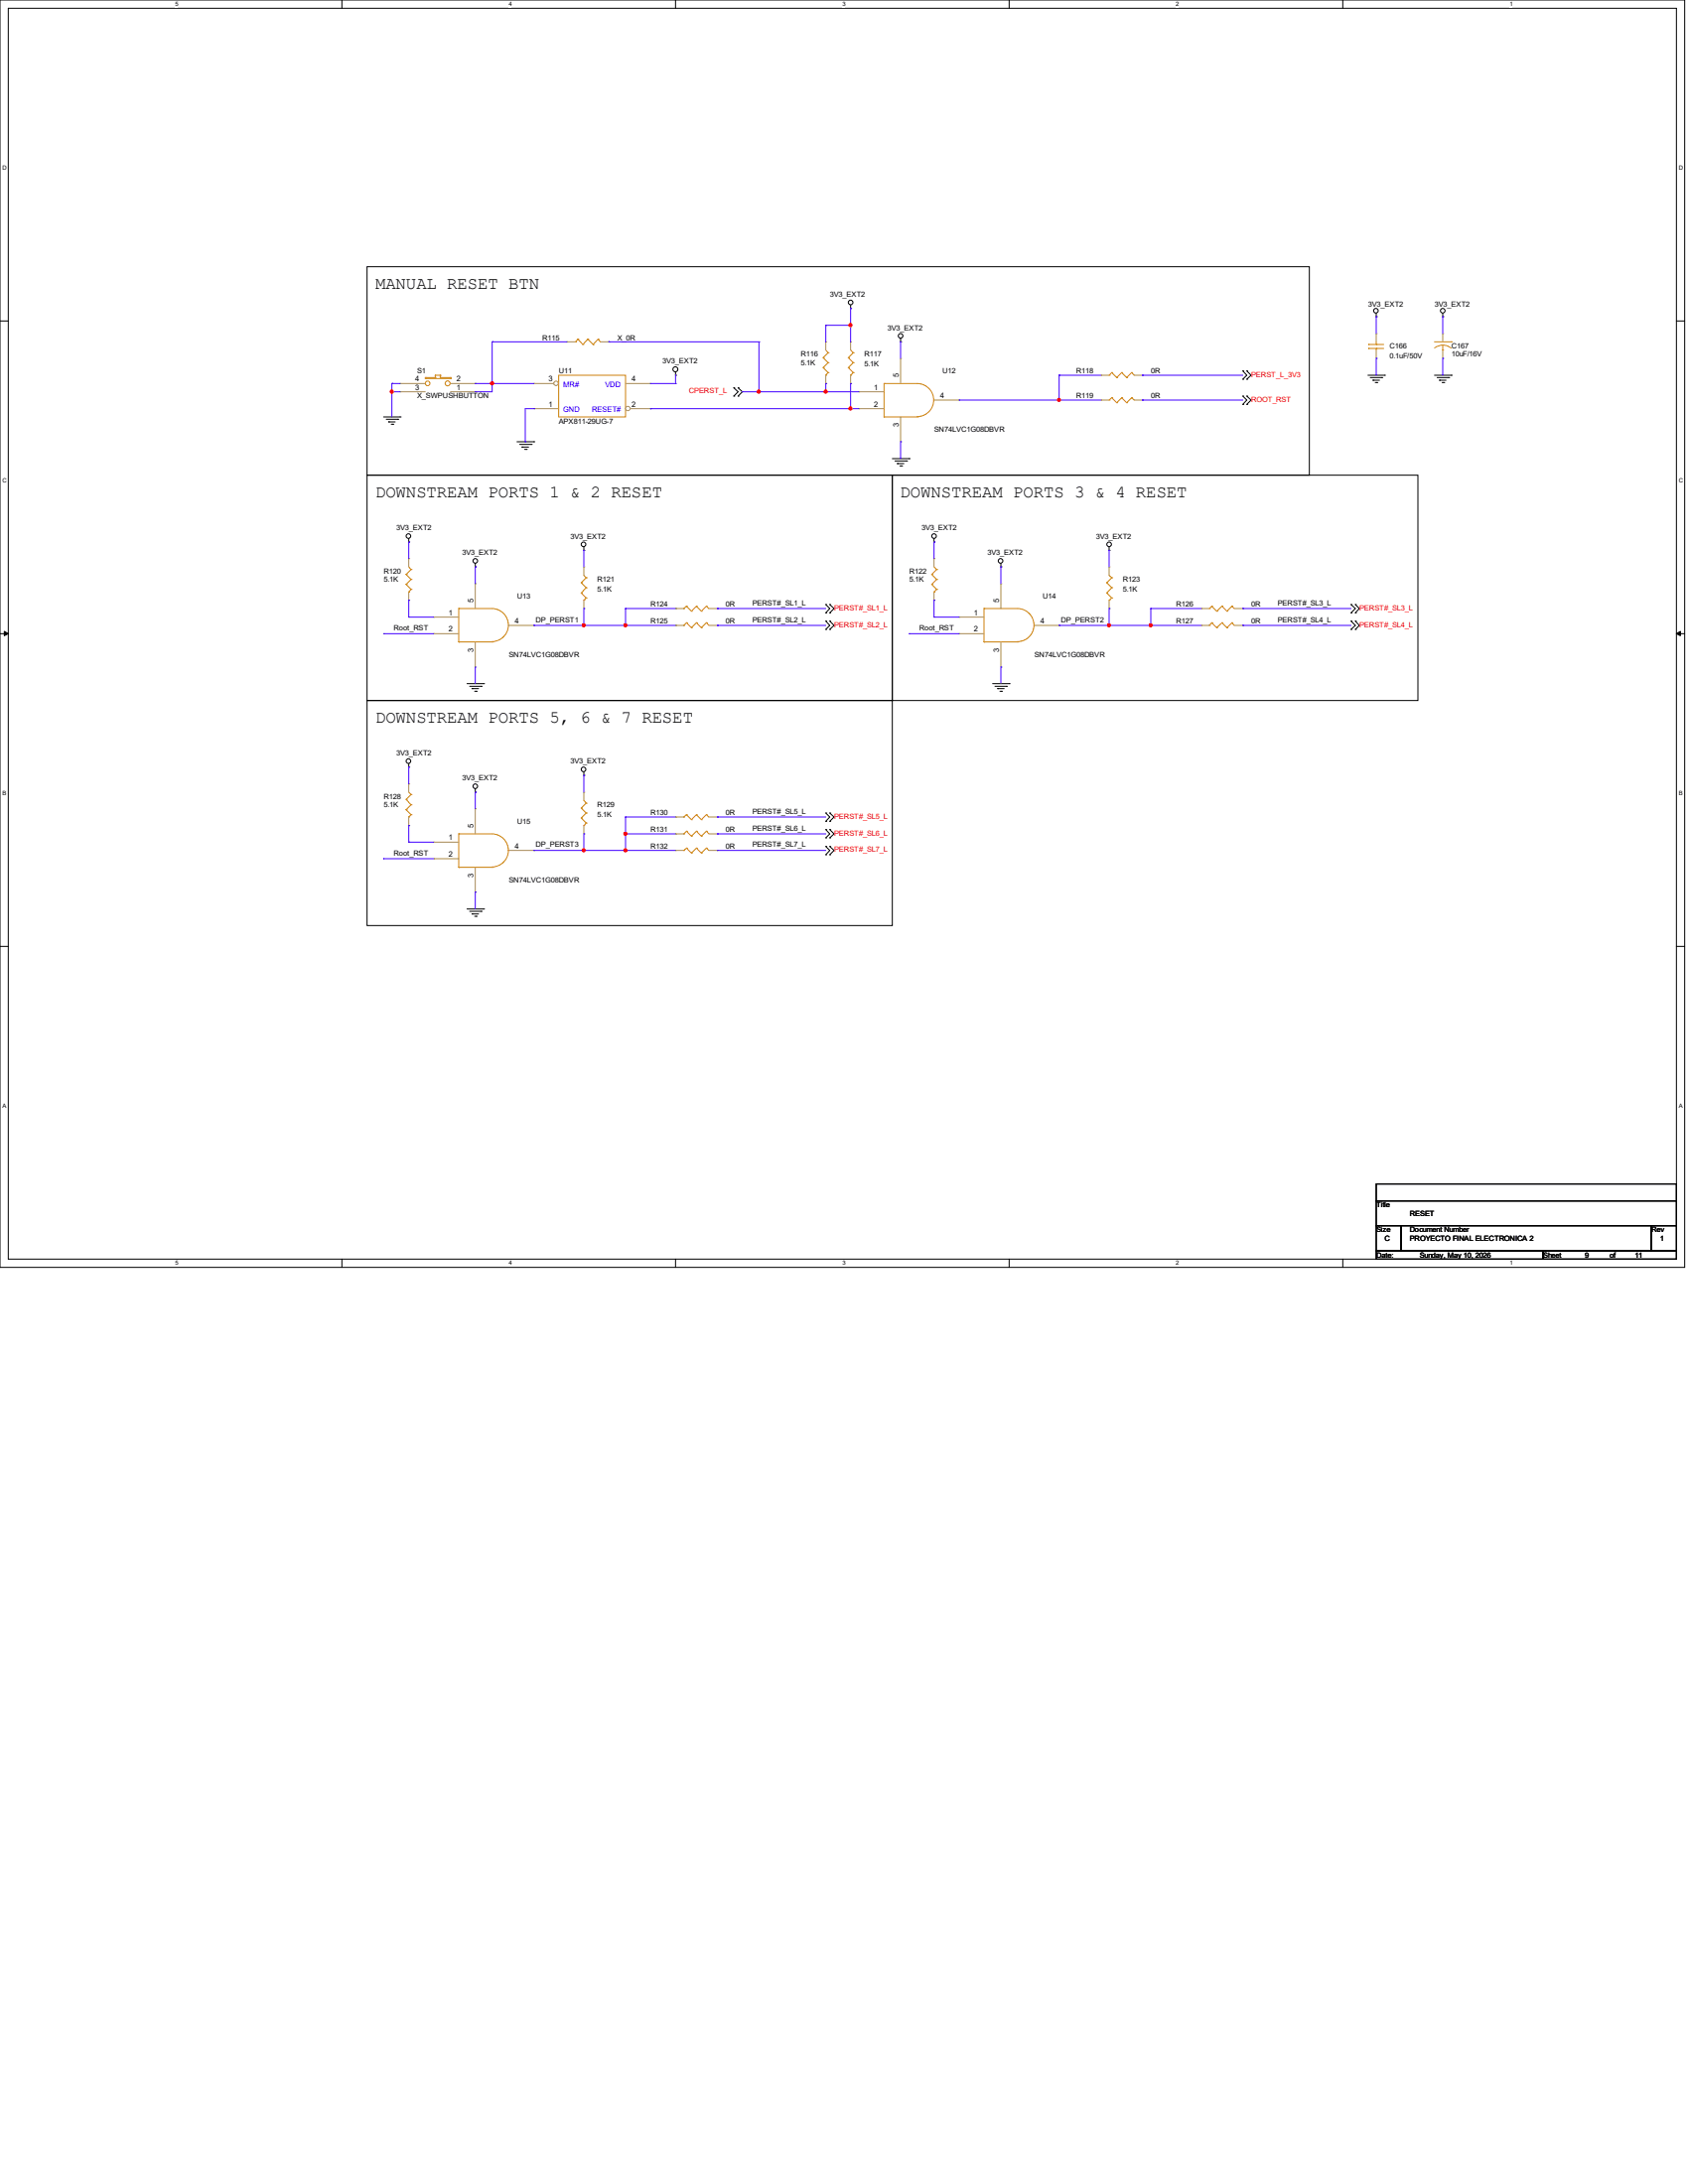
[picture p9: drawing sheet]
<svg xmlns="http://www.w3.org/2000/svg" width="216mm" height="279mm" viewBox="0 0 216 279" stroke-linecap="round" stroke-linejoin="round" font-family="sans-serif">
<path d="M0 0h215.5v162.1h-215.5zM1.1 1.1h213.3v160h-213.3z" fill="none" stroke="#000" stroke-width=".13"/>
<g fill="#fff">
<path d="M22.4 .1h.4v.8h-.4z"/>
<path d="M22.4 161.2h.4v.8h-.4z"/>
</g>
<path d="M43.7 0v1.1M43.7 161.1v1" fill="none" stroke="#000" stroke-width=".13"/>
<g fill="#fff">
<path d="M65.1 .1h.3v.8h-.3z"/>
<path d="M65.1 161.2h.3v.8h-.3z"/>
</g>
<path d="M86.4 0v1.1M86.4 161.1v1" fill="none" stroke="#000" stroke-width=".13"/>
<g fill="#fff">
<path d="M107.7 .1h.4v.8h-.4z"/>
<path d="M107.7 161.2h.4v.8h-.4z"/>
</g>
<path d="M129.1 0v1.1M129.1 161.1v1" fill="none" stroke="#000" stroke-width=".13"/>
<g fill="#fff">
<path d="M150.4 .1h.4v.8h-.4z"/>
<path d="M150.4 161.2h.4v.8h-.4z"/>
</g>
<path d="M171.7 0v1.1M171.7 161.1v1" fill="none" stroke="#000" stroke-width=".13"/>
<g fill="#fff">
<path d="M193.1 .1h.4v.8h-.4z"/>
<path d="M193.1 161.2h.4v.8h-.4z"/>
<path d="M.3 21h.5v.8h-.5z"/>
<path d="M214.7 21h.5v.8h-.5z"/>
<path d="M.3 61h.5v.8h-.5z"/>
<path d="M214.7 61h.5v.8h-.5z"/>
</g>
<path d="M0 41.1h1.1M214.4 41.1h1.1" fill="none" stroke="#000" stroke-width=".13"/>
<g fill="#fff">
<path d="M.3 101h.5v.9h-.5z"/>
<path d="M214.7 101h.5v.9h-.5z"/>
</g>
<path d="M0 81.1h1.1M214.4 81.1h1.1" fill="none" stroke="#000" stroke-width=".13"/>
<path d="M.6 80.8l.5 .3-.5 .2zM214.4 81.1l.5-.3v.5z" fill="#000" stroke="#000" stroke-width=".13"/>
<g fill="#fff">
<path d="M.3 141.1h.5v.8h-.5z"/>
<path d="M214.7 141.1h.5v.8h-.5z"/>
</g>
<g fill="none" stroke="#000" stroke-width=".13">
<path d="M46.9 34.1h120.6v26.7h-120.6zM108.8 39.5h.1M108.8 39v.5M49.1 53.3h2.1M49.4 53.6h1.5M49.7 54h.1M49.7 54h.8M50 54.3h.2M50.2 54.3h.1M50.9 53.6h.1M51.2 53.3h.1M66.1 56.5h2.2"/>
<path d="M66.5 56.9h1.4M66.8 57.2h.1M66.8 57.2h.8M67.1 57.5h.2M67.3 57.5h.1M67.9 56.9h.1M68.3 56.5h.1M86.4 48h.1M86.4 47.6v.4M93.9 49.6h.1M93.9 50.7h.1M93.9 49.6l.5 .5-.5 .6"/>
<path d="M94.4 50.7h.1M94.4 49.6h.1M94.4 49.6l.6 .5-.6 .6M114.1 58.7h2.2M114.5 59h1.5M114.8 59.3h.1M114.8 59.3h.8M115.1 59.6h.2M115.2 43.7h.1M115.2 43.3v.4M115.3 59.6h.1M116 59h.1"/>
<path d="M116.3 58.7h.1M159 48.5h.1M159 47.5h.1M159 51.7h.1M159 50.7h.1M159 47.5l.5 .5-.5 .5M159 50.7l.5 .5-.5 .5M159.5 48.5h.1M159.5 47.5h.1M159.5 51.7h.1M159.5 50.7h.1M159.5 47.5l.5 .5-.5 .5"/>
<path d="M159.5 50.7l.5 .5-.5 .5M175 48h2.1M175.3 48.3h1.4M175.6 48.6h.1M175.6 48.6h.8M175.9 48.9h.2M176 40.5h.1M176 40.1v.4M176.1 48.9h.1M176.7 48.3h.1M177.1 48h.1M183.5 48h2.1"/>
<path d="M183.8 48.3h1.5M184.1 48.6h.1M184.1 48.6h.9M184.4 48.9h.3M184.5 40.5h.1M184.5 40.1v.4M184.7 48.9h.1M185.3 48.3h.1M185.6 48h.1M46.9 60.8h67.2v28.8h-67.2zM52.3 69.3h.1M52.3 68.9v.4"/>
<path d="M60.8 72.5h.1M60.8 72.1v.4M74.7 70.4h.1M74.7 70v.4M105.6 78.4h.1M105.6 77.3h.1M105.6 79.5h.1M105.6 77.3l.5 .6-.5 .5M105.6 79.5l.5 .5-.5 .5M106.1 78.4h.1M106.1 77.3h.1M106.1 79.5h.1"/>
<path d="M106.1 77.3l.6 .6-.6 .5M106.1 79.5l.6 .5-.6 .5M114.1 60.8h67.3v28.8h-67.3zM119.5 69.3h.1M119.5 68.9v.4M128 72.5h.1M128 72.1v.4M141.9 70.4h.1M141.9 70v.4M172.8 78.4h.1M172.8 77.3h.1M172.8 79.5h.1"/>
<path d="M172.8 77.3l.6 .6-.6 .5M172.8 79.5l.6 .5-.6 .5M173.4 78.4h.1M173.4 77.3h.1M173.4 79.5h.1M173.4 77.3l.5 .6-.5 .5M173.4 79.5l.5 .5-.5 .5M46.9 89.6h67.2v28.8h-67.2zM52.3 98.1h.1M52.3 97.7v.4M59.7 87.5h2.1M60.1 87.8h1.5"/>
<path d="M60.4 88.1h.1M60.4 88.1h.8M60.7 88.4h.2M60.9 88.4h.1M61.6 87.8h.1M61.8 87.5h.1M74.7 99.2h.1M74.7 98.8v.4M105.6 80.5h.1M106.1 80.5h.1M127 87.5h2.1M127.3 87.8h1.4"/>
<path d="M127.6 88.1h.1M127.6 88.1h.8M127.9 88.4h.2M128.1 88.4h.1M128.7 87.8h.1M129.1 87.5h.1M172.8 80.5h.1M173.4 80.5h.1M59.7 116.3h2.1M60.1 116.6h1.5M60.4 116.9h.1M60.4 116.9h.8"/>
<path d="M60.7 117.2h.2M60.8 101.3h.1M60.8 100.9v.4M60.9 117.2h.1M61.6 116.6h.1M61.8 116.3h.1M105.6 105.1h.1M105.6 104h.1M105.6 107.2h.1M105.6 106.1h.1M105.6 109.3h.1M105.6 108.3h.1"/>
<path d="M105.6 104l.5 .5-.5 .6M105.6 106.1l.5 .6-.5 .5M105.6 108.3l.5 .5-.5 .5M106.1 105.1h.1M106.1 104h.1M106.1 107.2h.1M106.1 106.1h.1M106.1 109.3h.1M106.1 108.3h.1M106.1 104l.6 .5-.6 .6M106.1 106.1l.6 .6-.6 .5M106.1 108.3l.6 .5-.6 .5"/>
<path d="M0 121.1h1.1M214.4 121.1h1.1M176 151.5h38.4v2.1h-38.4zM176 153.6h38.4v3.2h-38.4zM176 156.8h3.2v3.2h-3.2zM179.2 156.8h32v3.2h-32zM211.2 156.8h3.2v3.2h-3.2zM176 160h21.4v1.1h-21.4zM197.4 160h17v1.1h-17z"/>
<circle cx="108.8" cy="38.7" r=".3"/>
<circle cx="176" cy="39.8" r=".3"/>
<circle cx="184.5" cy="39.8" r=".3"/>
<circle cx="86.4" cy="47.2" r=".32"/>
<circle cx="115.2" cy="43" r=".3"/>
<circle cx="52.2" cy="68.6" r=".3"/>
<circle cx="60.8" cy="71.8" r=".3"/>
<circle cx="74.6" cy="69.6" r=".3"/>
<circle cx="119.5" cy="68.6" r=".3"/>
<circle cx="128" cy="71.8" r=".3"/>
<circle cx="141.9" cy="69.6" r=".3"/>
<circle cx="52.2" cy="97.4" r=".3"/>
<circle cx="74.6" cy="98.4" r=".3"/>
<circle cx="60.8" cy="100.6" r=".3"/>
</g>
<g fill="none" stroke="#cc8006" stroke-width=".13">
<path d="M54.4 48.3h.1M54.4 48.4h.1M54.4 48.4h3.2M54.4 48.3h1.3M54.4 48.3v.1M55.7 48h.1M55.7 48.3h.1M55.7 48h.6M55.7 48v.3M56.3 48.3h.1M56.3 48h.1M56.3 48.3h1.3"/>
<path d="M56.3 48v.3M57.6 48.4h.1M57.6 48.3h.1M57.6 48.3v.1M71.5 48h8.5v5.3h-8.5zM73.6 43.7h.1M73.9 43.4h.1M73.9 43.4l.6 .7M73.9 43.4l-.3 .3M74.5 44.1h.1M75.2 43.4h.1M75.2 43.4l.7 .7"/>
<path d="M75.2 43.4l-.7 .7M75.9 44.1h.1M76.5 43.4h.1M76.5 43.4l.3 .3M76.5 43.4l-.6 .7M105.3 45.8h.1M105.3 47h.1M105.3 45.8l.6 .6M105.3 47l.6 .7M105.6 48h.1M105.6 44.8l.3 .3M105.9 45.1h.1"/>
<path d="M105.9 46.4h.1M105.9 47.7h.1M105.9 45.1l-.6 .7M105.9 46.4l-.6 .6M105.9 47.7l-.3 .3M108.5 45.8h.1M108.5 47h.1M108.5 45.8l.6 .6M108.5 47l.6 .7M108.8 48h.1M108.8 44.8l.3 .3M109.1 45.1h.1"/>
<path d="M109.1 46.4h.1M109.1 47.7h.1M109.1 45.1l-.6 .7M109.1 46.4l-.6 .6M109.1 47.7l-.3 .3M113.1 49.1h.1M113.1 53.3h.1M113.1 49.1h4.2a2.12 2.12 0 0 1 2.1 2.1 2.12 2.12 0 0 1-2.1 2.1M113.1 49.1v4.2M113.1 53.3h4.2M117.3 53.3h.1M141.9 48h.1"/>
<path d="M141.9 51.2h.1M142.2 47.7h.1M142.2 50.9h.1M142.2 47.7l.6 .6M142.2 47.7l-.3 .3M142.2 50.9l.6 .6M142.2 50.9l-.3 .3M142.8 48.3h.1M142.8 51.5h.1M143.5 47.7h.1M143.5 50.9h.1M143.5 47.7l.6 .6"/>
<path d="M143.5 47.7l-.7 .6M143.5 50.9l.6 .6M143.5 50.9l-.7 .6M144.1 48.3h.1M144.1 51.5h.1M144.7 47.7h.1M144.7 50.9h.1M144.7 47.7l.4 .3M144.7 47.7l-.6 .6M144.7 50.9l.4 .3M144.7 50.9l-.6 .6M183.5 43.7h2.1"/>
<path d="M184.5 44.8h.1M184.5 44.2a1.71 1.71 0 0 1 1.1 .3M184.5 44.2h-.5l-.5 .3M184.5 44.2v.6M185.6 43.7h.1M58.7 77.9h.1M58.7 77.9h4.2a2.12 2.12 0 0 1 2.1 2.1 2.12 2.12 0 0 1-2.1 2.1M58.7 77.9v4.2M74.3 74.5h.1M74.3 75.9h.1M74.3 74.5l.7 .7M74.3 75.9l.7 .6"/>
<path d="M74.7 76.8h.1M74.7 73.6l.3 .3M75 73.9h.1M75 75.2h.1M75 76.5h.1M75 73.9l-.7 .6M75 75.2l-.7 .7M75 76.5l-.3 .3M119.2 73.5h.1M119.2 74.8h.1M119.2 73.5l.6 .6M119.2 74.8l.6 .6"/>
<path d="M119.5 75.7h.1M119.5 72.5l.3 .4M119.8 72.9h.1M119.8 74.1h.1M119.8 75.4h.1M119.8 72.9l-.6 .6M119.8 74.1l-.6 .7M119.8 75.4l-.3 .3M125.9 77.9h.1M125.9 77.9h4.2a2.12 2.12 0 0 1 2.1 2.1 2.12 2.12 0 0 1-2.1 2.1M125.9 77.9v4.2M141.6 74.5h.1"/>
<path d="M141.6 75.9h.1M141.6 74.5l.6 .7M141.6 75.9l.6 .6M141.9 76.8h.1M141.9 73.6l.3 .3M142.2 73.9h.1M142.2 75.2h.1M142.2 76.5h.1M142.2 73.9l-.6 .6M142.2 75.2l-.6 .7M142.2 76.5l-.3 .3M154.7 77.9h.1"/>
<path d="M155 77.6h.1M155 77.6l.6 .6M155 77.6l-.3 .3M155.6 78.2h.1M156.3 77.6h.1M156.3 77.6l.6 .6M156.3 77.6l-.7 .6M156.9 78.2h.1M157.6 77.6h.1M157.6 77.6l.3 .3M157.6 77.6l-.7 .6M58.7 82.1h.1"/>
<path d="M58.7 82.1h4.2M62.9 82.1h.1M125.9 82.1h.1M125.9 82.1h4.2M130.1 82.1h.1M51.9 102.3h.1M51.9 103.6h.1M51.9 102.3l.7 .7M51.9 103.6l.7 .6M52.3 104.5h.1M52.3 101.3l.3 .3M52.6 101.6h.1"/>
<path d="M52.6 103h.1M52.6 104.2h.1M52.6 103l-.7 .6M52.6 104.2l-.3 .3M52.6 101.6l-.7 .7M58.7 106.7h.1M58.7 111h.1M58.7 106.7h4.2a2.12 2.12 0 0 1 2.1 2.1 2.12 2.12 0 0 1-2.1 2.1M58.7 106.7v4.3M58.7 111h4.2M62.9 111h.1M74.3 103.4h.1"/>
<path d="M74.3 104.6h.1M74.3 103.4l.7 .6M74.3 104.6l.7 .7M74.7 105.6h.1M74.7 102.4l.3 .3M75 102.7h.1M75 104h.1M75 105.3h.1M75 102.7l-.7 .7M75 104l-.7 .6M75 105.3l-.3 .3M87.5 106.7h.1"/>
<path d="M87.5 108.8h.1M87.5 104.5h.1M87.8 106.3h.1M87.8 108.5h.1M87.8 104.2h.1M87.8 106.3l.6 .7M87.8 106.3l-.3 .4M87.8 108.5l.6 .6M87.8 108.5l-.3 .3M87.8 104.2l.6 .7M87.8 104.2l-.3 .3M88.4 107h.1"/>
<path d="M88.4 109.1h.1M88.4 104.9h.1M89.1 106.3h.1M89.1 108.5h.1M89.1 104.2h.1M89.1 106.3l.6 .7M89.1 106.3l-.7 .7M89.1 108.5l.6 .6M89.1 108.5l-.7 .6M89.1 104.2l.6 .7M89.1 104.2l-.7 .7M89.7 107h.1"/>
<path d="M89.7 109.1h.1M89.7 104.9h.1M90.3 106.3h.1M90.3 108.5h.1M90.3 104.2h.1M90.3 106.3l.4 .4M90.3 106.3l-.6 .7M90.3 108.5l.4 .3M90.3 108.5l-.6 .6M90.3 104.2l.4 .3M90.3 104.2l-.6 .7"/>
<circle cx="54.7" cy="49" r=".3"/>
<circle cx="57.3" cy="49" r=".32"/>
</g>
<g fill="none" stroke="#a84" stroke-width=".13">
<path d="M51.2 50.1h.1M51.2 49.1h.1M51.2 50.1h3.2M51.2 49.1h3.2M57.6 50.1h3.2M57.6 49.1h3.2M60.8 50.1h.1M60.8 49.1h.1M72.5 43.7h.1M72.5 43.7h1.1M76.8 43.7h1.1M77.9 43.7h.1"/>
<path d="M105.6 43.7h.1M105.6 49.1h.1M105.6 43.7v1.1M105.6 48v1.1M108.8 43.7h.1M108.8 49.1h.1M108.8 43.7v1.1M108.8 48v1.1M109.9 50.1h.1M109.9 52.3h.1M109.9 50.1h3.2M109.9 52.3h3.2"/>
<path d="M115.2 45.8h.1M115.2 56.5h.1M115.2 45.8v3.3M115.2 53.3v3.2M119.5 51.2h3.2M122.7 51.2h.1M140.8 48h.1M140.8 51.2h.1M140.8 51.2h1.1M140.8 48h1.1M145.1 51.2h1M145.1 48h1"/>
<path d="M146.1 48h.1M146.1 51.2h.1M184.5 42.7h.1M184.5 45.8h.1M184.5 42.7v1M184.5 44.8v1M55.5 79h.1M55.5 79h3.2M60.8 74.7h.1M60.8 74.7v3.2M74.7 72.5h.1M74.7 77.9h.1"/>
<path d="M74.7 72.5v1.1M74.7 76.8v1.1M119.5 71.5h.1M119.5 76.8h.1M119.5 71.5v1M119.5 75.7v1.1M122.7 79h.1M122.7 79h3.2M128 74.7h.1M128 74.7v3.2M141.9 72.5h.1M141.9 77.9h.1"/>
<path d="M141.9 72.5v1.1M141.9 76.8v1.1M153.6 77.9h.1M153.6 77.9h1.1M157.9 77.9h1.1M159 77.9h.1M55.5 81.1h.1M55.5 81.1h3.2M60.8 85.3h.1M60.8 82.1v3.2M65.1 80h3.2M68.3 80h.1"/>
<path d="M122.7 81.1h.1M122.7 81.1h3.2M128 85.3h.1M128 82.1v3.2M132.3 80h3.2M135.5 80h.1M52.3 100.3h.1M52.3 105.6h.1M52.3 100.3v1M52.3 104.5v1.1M55.5 107.7h.1M55.5 109.9h.1"/>
<path d="M55.5 107.7h3.2M55.5 109.9h3.2M60.8 103.5h.1M60.8 114.1h.1M60.8 103.5v3.2M60.8 111v3.1M65.1 108.8h3.2M68.3 108.8h.1M74.7 101.3h.1M74.7 106.7h.1M74.7 101.3v1.1M74.7 105.6v1.1"/>
<path d="M86.4 106.7h.1M86.4 108.8h.1M86.4 104.5h.1M86.4 106.7h1.1M86.4 108.8h1.1M86.4 104.5h1.1M90.7 106.7h1M90.7 108.8h1M90.7 104.5h1M91.7 106.7h.1M91.7 108.8h.1M91.7 104.5h.1"/>
</g>
<circle cx="71.1" cy="49" r=".29" fill="#fff" stroke="#a84" stroke-width=".13"/>
<path d="M68.3 49.1h.1M68.3 52.3h.1M68.3 49.1h2.5M68.3 52.3h3.2M80 49.1h3.2M83.2 49.1h.1" fill="none" stroke="#a84" stroke-width=".13"/>
<circle cx="80.3" cy="52.3" r=".29" fill="#fff" stroke="#a84" stroke-width=".13"/>
<g fill="none" stroke="#a84" stroke-width=".13">
<path d="M80.6 52.3h2.6M83.2 52.3h.1M176 45.8h.1M176 42.7h.1M176 42.7v1M176 44.8v1M52.3 71.5h.1M52.3 76.8h.1M52.3 71.5v1M52.3 75.7v1.1M86.4 77.9h.1M86.4 77.9h1.1"/>
<path d="M90.7 77.9h1M91.7 77.9h.1M86.4 80h.1M86.4 80h1.1M90.7 80h1M91.7 80h.1M153.6 80h.1M153.6 80h1.1M157.9 80h1.1M159 80h.1"/>
</g>
<g fill="none" stroke="#cc8006" stroke-width=".13">
<path d="M175 44.1h.1M175 44.6h.1M175 44.1h2M175 44.6h2M176 44.6h.1M176 44.1h.1M176 43.7v.4M176 44.6v.2M51.9 73.5h.1M51.9 74.8h.1M51.9 73.5l.7 .6M51.9 74.8l.7 .6"/>
<path d="M52.3 75.7h.1M52.3 72.5l.3 .4M52.6 72.9h.1M52.6 74.1h.1M52.6 75.4h.1M52.6 72.9l-.7 .6M52.6 74.1l-.7 .7M52.6 75.4l-.3 .3M87.5 77.9h.1M87.8 77.6h.1M87.8 79.7h.1M87.8 77.6l.6 .6"/>
<path d="M87.8 77.6l-.3 .3M87.8 79.7l.6 .6M87.8 79.7l-.3 .3M88.4 78.2h.1M89.1 77.6h.1M89.1 79.7h.1M89.1 77.6l.6 .6M89.1 77.6l-.7 .6M89.1 79.7l.6 .6M89.1 79.7l-.7 .6M89.7 78.2h.1M90.3 77.6h.1"/>
<path d="M90.3 79.7h.1M90.3 77.6l.4 .3M90.3 77.6l-.6 .6M90.3 79.7l.4 .3M90.3 79.7l-.6 .6M155 79.7h.1M155 79.7l.6 .6M155 79.7l-.3 .3M156.3 79.7h.1M156.3 79.7l.6 .6M156.3 79.7l-.7 .6M157.6 79.7h.1"/>
<path d="M157.6 79.7l.3 .3M157.6 79.7l-.7 .6M87.5 80h.1M88.4 80.3h.1M89.7 80.3h.1M154.7 80h.1M155.6 80.3h.1M156.9 80.3h.1"/>
</g>
<g fill="none" stroke="#4200ff" stroke-width=".13">
<path d="M108.8 39.5h.1M108.8 39.5v4.2M50.1 49.1h.1M50.1 50.1h.1M50.1 49.1h1.1M50.1 49.1v4.2M50.1 50.1h1.1M60.8 49.1h.1M60.8 50.1h.1M60.8 49.1h7.5M62.9 43.7h.1M62.9 49.1h.1"/>
<path d="M62.9 43.7h9.6M62.9 43.7v6.4h-2.1M67.2 56.5h.1M68.3 52.3h.1M68.3 52.3h-1.1v4.2M77.9 43.7h.1M77.9 43.7h19.2M83.2 52.3h.1M83.2 49.1h3.2M83.2 52.3h26.7M86.4 48h.1M86.4 49.1h.1"/>
<path d="M86.4 48v1.1M95 50.1h.1M95 50.1h14.9M97.1 43.7h.1M97.1 50.1h.1M97.1 43.7v6.4M105.6 41.6h.1M105.6 49.1h.1M105.6 50.1h.1M105.6 41.6h3.2M105.6 41.6v2.1M105.6 49.1v1"/>
<path d="M108.8 41.6h.1M108.8 49.1h.1M108.8 52.3h.1M108.8 49.1v3.2M115.2 43.7h.1M115.2 56.5h.1M115.2 43.7v2.1M115.2 56.5v2.2M122.7 51.2h.1M122.7 51.2h18.1M135.5 48h.1M135.5 51.2h.1"/>
<path d="M135.5 48v3.2M135.5 48h5.3M146.1 48h.1M146.1 51.2h.1M146.1 48h12.9M146.1 51.2h12.9M176 45.8h.1M176 40.5h.1M176 40.5v2.2M176 45.8v2.2M184.5 40.5h.1M184.5 45.8h.1"/>
<path d="M184.5 40.5v2.2M184.5 45.8v2.2M52.3 69.3h.1M52.3 76.8h.1M52.3 79h.1M52.3 69.3v2.2M52.3 76.8v2.2M52.3 79h3.2M60.8 72.5h.1M60.8 72.5v2.2M74.7 70.4h.1M74.7 77.9h.1"/>
<path d="M74.7 70.4v2.1M74.7 77.9v2.1M80 77.9h.1M80 77.9h6.4M80 77.9v2.1M91.7 77.9h.1M91.7 77.9h13.9M119.5 69.3h.1M119.5 76.8h.1M119.5 79h.1M119.5 79h3.2M119.5 69.3v2.2"/>
<path d="M119.5 76.8v2.2M128 72.5h.1M128 72.5v2.2M141.9 70.4h.1M141.9 77.9h.1M141.9 70.4v2.1M141.9 77.9v2.1M147.2 77.9h.1M147.2 77.9h6.4M147.2 77.9v2.1M159 77.9h.1M159 77.9h13.8"/>
<path d="M49.1 81.1h.1M49.1 81.1h6.4M52.3 98.1h.1M52.3 98.1v2.2M60.8 85.3h.1M60.8 85.3v2.2M68.3 80h.1M68.3 80h18.1M74.7 80h.1M74.7 99.2h.1M74.7 99.2v2.1M80 80h.1"/>
<path d="M91.7 80h.1M91.7 80h13.9M116.3 81.1h.1M116.3 81.1h6.4M128 85.3h.1M128 85.3v2.2M135.5 80h.1M135.5 80h18.1M141.9 80h.1M147.2 80h.1M159 80h.1M159 80h13.8"/>
<path d="M49.1 109.9h.1M49.1 109.9h6.4M52.3 105.6h.1M52.3 107.7h.1M52.3 105.6v2.1M52.3 107.7h3.2M60.8 101.3h.1M60.8 114.1h.1M60.8 101.3v2.2M60.8 114.1v2.2M68.3 108.8h.1M68.3 108.8h18.1"/>
<path d="M74.7 106.7h.1M74.7 108.8h.1M74.7 106.7v2.1M80 104.5h.1M80 106.7h.1M80 108.8h.1M80 104.5v4.3M80 104.5h6.4M80 106.7h6.4M91.7 104.5h.1M91.7 106.7h.1M91.7 108.8h.1"/>
<path d="M91.7 104.5h13.9M91.7 106.7h13.9M91.7 108.8h13.9"/>
</g>
<g fill="#f00" stroke="#f00" stroke-width=".13">
<circle cx="108.8" cy="41.6" r=".19"/>
<circle cx="50.1" cy="50.1" r=".19"/>
<circle cx="97" cy="50.1" r=".19"/>
<circle cx="105.6" cy="50.1" r=".19"/>
<circle cx="135.4" cy="51.2" r=".19"/>
<circle cx="108.8" cy="52.3" r=".19"/>
<circle cx="74.7" cy="80" r=".19"/>
<circle cx="80" cy="80" r=".19"/>
<circle cx="141.8" cy="80" r=".19"/>
<circle cx="147.2" cy="80" r=".19"/>
<circle cx="80" cy="106.7" r=".19"/>
<circle cx="74.7" cy="108.8" r=".19"/>
<circle cx="80" cy="108.8" r=".19"/>
<circle cx="62.9" cy="49" r=".19"/>
</g>
<g font-size="2.2">
<text x="48" y="37">MANUAL RESET BTN</text>
<text x="48" y="63.7">DOWNSTREAM PORTS 1 &amp; 2 RESET</text>
<text x="115.1" y="63.7">DOWNSTREAM PORTS 3 &amp; 4 RESET</text>
<text x="48" y="92.5">DOWNSTREAM PORTS 5, 6 &amp; 7 RESET</text>
</g>
<g font-size="1">
<text x="53.1" y="49.9">3</text>
<text x="53.1" y="48.8">4</text>
<text x="58.4" y="49.9">1</text>
<text x="58.4" y="48.8">2</text>
<text x="70.1" y="48.8">3</text>
<text x="70.1" y="52">1</text>
<text x="80.8" y="48.8">4</text>
<text x="80.8" y="52">2</text>
<text x="111.8" y="49.9">1</text>
<text x="111.8" y="52">2</text>
<text x="114.9" y="48.3" transform="rotate(-90 114.9 48.3)">5</text>
<text x="120.2" y="50.9">4</text>
<text x="114.9" y="54.7" transform="rotate(-90 114.9 54.7)">3</text>
<text x="60.5" y="77.1" transform="rotate(-90 60.5 77.1)">5</text>
<text x="127.8" y="77.1" transform="rotate(-90 127.8 77.1)">5</text>
<text x="57.4" y="78.7">1</text>
<text x="57.4" y="80.8">2</text>
<text x="60.5" y="83.4" transform="rotate(-90 60.5 83.4)">3</text>
<text x="65.8" y="79.8">4</text>
<text x="124.5" y="78.7">1</text>
<text x="124.5" y="80.8">2</text>
<text x="127.8" y="83.4" transform="rotate(-90 127.8 83.4)">3</text>
<text x="133.1" y="79.8">4</text>
<text x="57.4" y="107.5">1</text>
<text x="60.5" y="105.9" transform="rotate(-90 60.5 105.9)">5</text>
<text x="57.4" y="109.6">2</text>
<text x="60.5" y="112.3" transform="rotate(-90 60.5 112.3)">3</text>
<text x="65.8" y="108.5">4</text>
</g>
<g font-size="1" fill="#00c">
<text x="72" y="49.5">MR#</text>
<text x="72" y="52.7">GND</text>
<text x="75.7" y="52.7">RESET#</text>
<text x="77.4" y="49.5">VDD</text>
</g>
<g font-size=".9">
<text x="106.1" y="38">3V3_EXT2</text>
<text x="175" y="39.2">3V3_EXT2</text>
<text x="183.5" y="39.2">3V3_EXT2</text>
<text x="53.3" y="47.8">S1</text>
<text x="69.3" y="43.5">R115</text>
<text x="71.5" y="47.8">U11</text>
<text x="79" y="43.5">X_0R</text>
<text x="84.7" y="46.5">3V3_EXT2</text>
<text x="102.4" y="45.6">R116</text>
<text x="102.4" y="46.7">5.1K</text>
<text x="110.5" y="45.6">R117</text>
<text x="110.5" y="46.9">5.1K</text>
<text x="113.5" y="42.2">3V3_EXT2</text>
<text x="120.5" y="47.8">U12</text>
<text x="137.6" y="47.8">R118</text>
<text x="147.2" y="47.8">0R</text>
<text x="177.7" y="44.6">C166</text>
<text x="177.7" y="45.8">0.1uF/50V</text>
<text x="185.6" y="44.6">C167</text>
<text x="185.6" y="45.6">10uF/16V</text>
<text x="53.3" y="51">X_SWPUSHBUTTON</text>
<text x="137.6" y="51">R119</text>
<text x="147.2" y="51">0R</text>
<text x="71.5" y="54.2">APX811-29UG-7</text>
<text x="119.5" y="55.2">SN74LVC1G08DBVR</text>
<text x="50.7" y="67.8">3V3_EXT2</text>
<text x="59.1" y="71">3V3_EXT2</text>
<text x="72.9" y="68.9">3V3_EXT2</text>
<text x="117.9" y="67.8">3V3_EXT2</text>
<text x="126.3" y="71">3V3_EXT2</text>
<text x="140.2" y="68.9">3V3_EXT2</text>
<text x="49.1" y="73.4">R120</text>
<text x="49.1" y="74.5">5.1K</text>
<text x="66.1" y="76.6">U13</text>
<text x="76.4" y="74.5">R121</text>
<text x="76.4" y="75.7">5.1K</text>
<text x="83.2" y="77.6">R124</text>
<text x="92.8" y="77.6">0R</text>
<text x="96.2" y="77.4">PERST#_SL1_L</text>
<text x="116.3" y="73.4">R122</text>
<text x="116.3" y="74.5">5.1K</text>
<text x="133.4" y="76.6">U14</text>
<text x="143.6" y="74.5">R123</text>
<text x="143.6" y="75.7">5.1K</text>
<text x="150.4" y="77.6">R126</text>
<text x="160" y="77.6">0R</text>
<text x="163.4" y="77.4">PERST#_SL3_L</text>
<text x="50.3" y="80.6">Root_RST</text>
<text x="68.5" y="79.6">DP_PERST1</text>
<text x="83.2" y="79.8">R125</text>
<text x="92.8" y="79.8">0R</text>
<text x="96.2" y="79.6">PERST#_SL2_L</text>
<text x="117.6" y="80.6">Root_RST</text>
<text x="135.7" y="79.6">DP_PERST2</text>
<text x="150.4" y="79.8">R127</text>
<text x="160" y="79.8">0R</text>
<text x="163.4" y="79.6">PERST#_SL4_L</text>
<text x="65.1" y="84">SN74LVC1G08DBVR</text>
<text x="132.3" y="84">SN74LVC1G08DBVR</text>
<text x="50.7" y="96.6">3V3_EXT2</text>
<text x="59.1" y="99.8">3V3_EXT2</text>
<text x="72.9" y="97.7">3V3_EXT2</text>
<text x="49.1" y="102.2">R128</text>
<text x="49.1" y="103.2">5.1K</text>
<text x="66.1" y="105.4">U15</text>
<text x="76.4" y="103.2">R129</text>
<text x="76.4" y="104.5">5.1K</text>
<text x="83.2" y="106.5">R131</text>
<text x="83.2" y="104.3">R130</text>
<text x="92.8" y="106.5">0R</text>
<text x="92.8" y="104.3">0R</text>
<text x="96.2" y="104.1">PERST#_SL5_L</text>
<text x="96.2" y="106.3">PERST#_SL6_L</text>
<text x="50.3" y="109.4">Root_RST</text>
<text x="65.1" y="112.9">SN74LVC1G08DBVR</text>
<text x="68.5" y="108.4">DP_PERST3</text>
<text x="83.2" y="108.6">R132</text>
<text x="92.8" y="108.6">0R</text>
<text x="96.2" y="108.4">PERST#_SL7_L</text>
<text x="176" y="154.5">Title</text>
<text x="180.3" y="155.5">RESET</text>
<text x="176" y="157.6">Size</text>
<text x="176" y="160.9">Date:</text>
<text x="177.1" y="158.7">C</text>
<text x="180.3" y="158.7">PROYECTO FINAL ELECTRONICA 2</text>
<text x="180.3" y="157.6">Document Number</text>
<text x="181.6" y="160.9">Sunday, May 10, 2026</text>
<text x="197.4" y="160.9">Sheet</text>
<text x="202.7" y="160.9">9</text>
<text x="205.9" y="160.9">of</text>
<text x="209.1" y="160.9">11</text>
<text x="211.2" y="157.6">Rev</text>
<text x="212.3" y="158.7">1</text>
</g>
<g font-size=".9" fill="#f00">
<text x="88.1" y="50.3">CPERST_L</text>
<text x="160" y="48.2">PERST_L_3V3</text>
<text x="160" y="51.4">ROOT_RST</text>
<text x="106.7" y="78.1">PERST#_SL1_L</text>
<text x="106.7" y="80.2">PERST#_SL2_L</text>
<text x="173.9" y="78.1">PERST#_SL3_L</text>
<text x="173.9" y="80.2">PERST#_SL4_L</text>
<text x="106.7" y="104.7">PERST#_SL5_L</text>
<text x="106.7" y="106.9">PERST#_SL6_L</text>
<text x="106.7" y="109">PERST#_SL7_L</text>
</g>
<g font-size=".8">
<text x="22.4" y=".8">5</text>
<text x="65.1" y=".8">4</text>
<text x="107.7" y=".8">3</text>
<text x="150.4" y=".8">2</text>
<text x="193.1" y=".8">1</text>
<text x=".3" y="21.7">D</text>
<text x="214.7" y="21.7">D</text>
<text x=".3" y="61.7">C</text>
<text x="214.7" y="61.7">C</text>
<text x=".3" y="101.7">B</text>
<text x="214.7" y="101.7">B</text>
<text x=".3" y="141.7">A</text>
<text x="214.7" y="141.7">A</text>
<text x="22.4" y="161.8">5</text>
<text x="65.1" y="161.8">4</text>
<text x="107.7" y="161.8">3</text>
<text x="150.4" y="161.8">2</text>
<text x="193.1" y="161.8">1</text>
</g>
</svg>
